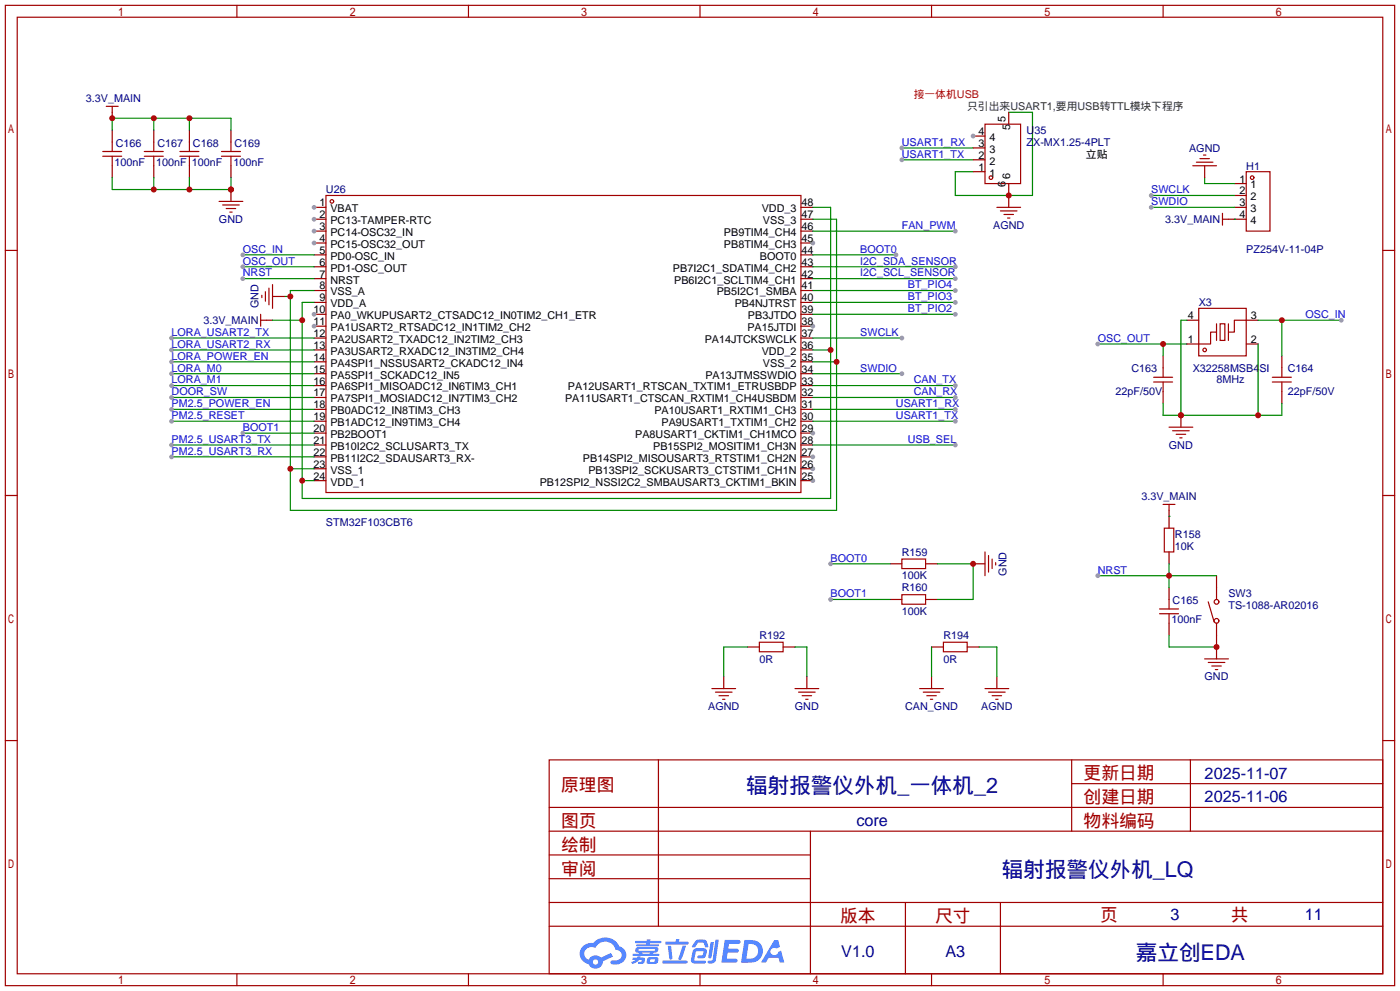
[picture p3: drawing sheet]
<svg xmlns="http://www.w3.org/2000/svg" width="299mm" height="212mm" viewBox="0 0 299 212" stroke-linecap="round" stroke-linejoin="round" font-family="sans-serif">
<g fill="none" stroke="#a10000" stroke-width=".25">
<path d="M1.1 1.1h297.2v209.6h-297.2zM3.7 3.7h292.1v204.5h-292.1zM50.7 1.1v2.6M100.2 1.1v2.6M149.7 1.1v2.6M199.3 1.1v2.6M248.8 1.1v2.6M1.1 53.5h2.6M295.8 53.5h2.5M1.1 105.9h2.6M295.8 105.9h2.5M1.1 158.3h2.6"/>
<path d="M295.8 158.3h2.5M117.5 162.4h178.3v45.8h-178.3zM117.5 177.7h178.3M117.5 172.6h178.3M140.8 162.4v35.6M173.4 177.7v30.5M229.2 162.4v15.3M229.2 167.5h66.6M254.6 162.4v15.3M117.5 182.8h55.9M117.5 198h178.3M117.5 192.9h178.3"/>
<path d="M117.5 187.8h55.9M193.7 192.9v15.3M214 192.9v15.3M50.7 208.2v2.5M100.2 208.2v2.5M149.7 208.2v2.5M199.3 208.2v2.5M248.8 208.2v2.5"/>
</g>
<g fill="#5487ff">
<path d="M155 200.9h2.7a.48 .48 0 0 1 .7 .4 .48 .48 0 0 1-.7 .5h-1.8l-.1 1h1.9a.43 .43 0 0 1 .4 .5 .43 .43 0 0 1-.5 .4l-2-.1-.2 1.3h1.7a.45 .45 0 0 1 .6 .2 .45 .45 0 0 1-.1 .6l-3.3 .1z"/>
<path d="M165.6 201h.8l.4 1.4-.7 .4a.84 .84 0 0 0-1.2 .2 .84 .84 0 0 0 .3 1.2 .84 .84 0 0 0 1.2-.4l.1-.3 .6-.3 .7 2.5h-1l-.3-1h-2.1l-.6 1h-1z"/>
<path d="M152 201.4h.7l-.5 3.2a.36 .36 0 0 1-.4 .3 .36 .36 0 0 1-.3-.4z"/>
<path d="M153 200.9h.8l-.7 4.3a1.13 1.13 0 0 1-1.7 .6l.1-.4 .8-.1 .1-.2z"/>
<path d="M148.7 201.2l.7-.3 1-.1a.77 .77 0 0 1 .8 .6l.3 .9-.1 .2h-.6l-.3-.9-.2-.1h-.9l-.7 1h-.7v-.2z"/>
<path d="M148.3 203l.5-.3h1.7a.81 .81 0 0 1 .7 .5 .81 .81 0 0 1-.1 .9 .81 .81 0 0 1-1 .8h-.6a.32 .32 0 0 1-.3-.4 .32 .32 0 0 1 .3-.3h.8l.2-.9-1.6 .1-.4 1.9h2.2a.32 .32 0 0 1 .3 .4 .32 .32 0 0 1-.4 .3h-2.2l-.5-.4-.1-.5z"/>
<path d="M141.7 205.3h5.1a.33 .33 0 0 1 .3 .4 .33 .33 0 0 1-.4 .3h-4.8l-.2-.2z"/>
<path d="M146 202.1h.7l-.6 2.1a.98 .98 0 0 1-.7 1l-.3-.3z"/>
<path d="M142.8 202.2h.7l.3 2.6a.34 .34 0 0 1-.3 .3 .34 .34 0 0 1-.3-.2z"/>
<path d="M142.4 201.3h2.1l.3-.6h.5l-.1 .6h1.8a.32 .32 0 0 1 .3 .3 .32 .32 0 0 1-.3 .3h-4.5l-.2-.1z"/>
<path d="M135.3 204.7h1l.1-.2h.6l-.1 .2h.9a.82 .82 0 0 1-.6 1.3h-.7v-.4h.7l.1-.4a.68 .68 0 0 0-1 .4l-1.1 .5-.2-.5 1-.4h-.7z"/>
<path d="M135.9 201.1h2.4l.1-.3h.7v.3h2.1l.3 .3-.3 .2h-2.2l-.1 .3h1.9l.2 .2-.2 .2h-4.6l-.1-.4h2.1v-.3h-2.2l-.2-.1z"/>
<path d="M159.2 200.9l-.7 4.9h1.7a2.5 2.5 0 0 0 3-2.5 2.5 2.5 0 0 0-3.1-2.4zM160.1 201.8a1.61 1.61 0 0 1 2.1 1.4 1.61 1.61 0 0 1-1.9 1.7h-.6z"/>
<path d="M136 202.7a.55 .55 0 0 0-.1 .7 .55 .55 0 0 0 .7 .2l.1 .3h-1.4v.4h5.5l.3-.2-.3-.2h-1.1l.1-.3a.7 .7 0 0 0 .9-.2 .7 .7 0 0 0 0-.9h-4.2zM136.6 202.9h3.4l.1 .1-.2 .2h-3.2zM137.4 203.6h1.7l-.2 .3h-1.4z"/>
<path d="M138.5 204.8a1.05 1.05 0 0 0 0 1.2 2.91 2.91 0 0 0 2.1-.2 .98 .98 0 0 0 .1-1.1l-1.7-.1zM139.1 205.1h.8l.1 .3-.2 .2h-.8z"/>
<path d="M124.7 202.2a2.23 2.23 0 0 0-.6 2.3 2.23 2.23 0 0 0 1.8 1.6 1.58 1.58 0 0 0 1.8 1 1.58 1.58 0 0 0 1.2-1.6l2.2-1-.4-.8-2.1 1a1.65 1.65 0 0 0-2.7 .5 1.47 1.47 0 0 1-.7-2.1 1.47 1.47 0 0 1 2.2-.4 2.3 2.3 0 0 1 2.3-1.4 2.3 2.3 0 0 1 2 1.8 1.12 1.12 0 0 1 1.3 1 1.12 1.12 0 0 1-1.1 1.2h-.7a.45 .45 0 0 0-.6 .3 .45 .45 0 0 0 .4 .6 2.21 2.21 0 0 0 2.3-.6 2.21 2.21 0 0 0 .5-2.3 2.13 2.13 0 0 0-1.4-1 3.3 3.3 0 0 0-5.5-.7l-1.2 .1zM126.8 205.7a.6 .6 0 0 1 1.2 0 .6 .6 0 0 1-1.2 0z"/>
</g>
<g fill="none" stroke="#a10000" stroke-width=".25">
<path d="M69.7 41.8h101.6v63.5h-101.6z"/>
<circle cx="71" cy="43.1" r=".38"/>
</g>
<path d="M67.2 44.3h2.5" fill="none" stroke="#870000" stroke-width=".25"/>
<circle cx="67.2" cy="44.3" r=".51" fill="#999"/>
<path d="M67.2 46.9h2.5" fill="none" stroke="#870000" stroke-width=".25"/>
<circle cx="67.2" cy="46.9" r=".51" fill="#999"/>
<path d="M67.2 49.4h2.5" fill="none" stroke="#870000" stroke-width=".25"/>
<circle cx="67.2" cy="49.4" r=".51" fill="#999"/>
<path d="M67.2 51.9h2.5" fill="none" stroke="#870000" stroke-width=".25"/>
<circle cx="67.2" cy="51.9" r=".51" fill="#999"/>
<path d="M67.2 54.5h2.5M67.2 57h2.5M67.2 59.6h2.5M67.2 62.1h2.5M67.2 64.6h2.5M67.2 67.2h2.5" fill="none" stroke="#870000" stroke-width=".25"/>
<circle cx="67.2" cy="67.2" r=".51" fill="#999"/>
<path d="M67.2 69.7h2.5" fill="none" stroke="#870000" stroke-width=".25"/>
<circle cx="67.2" cy="69.7" r=".51" fill="#999"/>
<g fill="none" stroke="#870000" stroke-width=".25">
<path d="M67.2 72.3h2.5M67.2 74.8h2.5M67.2 77.3h2.5M67.2 79.9h2.5M67.2 82.4h2.5M67.2 85h2.5M67.2 87.5h2.5M67.2 90h2.5M67.2 92.6h2.5M67.2 95.1h2.5M67.2 97.7h2.5M67.2 100.2h2.5"/>
<path d="M67.2 102.7h2.5M171.3 102.7h2.6"/>
</g>
<circle cx="173.9" cy="102.7" r=".51" fill="#999"/>
<path d="M171.3 100.2h2.6" fill="none" stroke="#870000" stroke-width=".25"/>
<circle cx="173.9" cy="100.2" r=".51" fill="#999"/>
<path d="M171.3 97.7h2.6" fill="none" stroke="#870000" stroke-width=".25"/>
<circle cx="173.9" cy="97.7" r=".51" fill="#999"/>
<path d="M171.3 95.1h2.6M171.3 92.6h2.6" fill="none" stroke="#870000" stroke-width=".25"/>
<circle cx="173.9" cy="92.6" r=".51" fill="#999"/>
<path d="M171.3 79.9h2.6M171.3 77.3h2.6M171.3 74.8h2.6M171.3 72.3h2.6M171.3 69.7h2.6M171.3 90h2.6M171.3 87.5h2.6M171.3 85h2.6M171.3 82.4h2.6" fill="none" stroke="#870000" stroke-width=".25"/>
<circle cx="173.9" cy="69.7" r=".51" fill="#999"/>
<path d="M171.3 59.6h2.6M171.3 57h2.6M171.3 54.5h2.6M171.3 51.9h2.6M171.3 67.2h2.6M171.3 64.6h2.6M171.3 62.1h2.6" fill="none" stroke="#870000" stroke-width=".25"/>
<circle cx="173.9" cy="51.9" r=".51" fill="#999"/>
<path d="M257.7 35.4v2.6M264 39.2h2.6M171.3 49.4h2.6M171.3 46.9h2.6M171.3 44.3h2.6M264 46.9h2.6M264 44.3h2.6M264 41.8h2.6" fill="none" stroke="#870000" stroke-width=".25"/>
<g fill="none" stroke="#a10000" stroke-width=".25">
<path d="M255.1 35.4h5.1M255.9 34.7h3.6M256.7 33.9h2M257.4 33.1h.5M266.6 36.7h5.1v12.7h-5.1z"/>
<circle cx="267.8" cy="38" r=".38"/>
</g>
<path d="M257.7 38v1.2h6.3M246.3 41.8h17.7" fill="none" stroke="#008700" stroke-width=".25"/>
<circle cx="246.3" cy="41.8" r=".51" fill="#999"/>
<path d="M246.3 44.3h17.7" fill="none" stroke="#008700" stroke-width=".25"/>
<circle cx="246.3" cy="44.3" r=".51" fill="#999"/>
<path d="M262.8 46.9h1.2M248.8 76.1v2.5M248.8 83.7v2.5" fill="none" stroke="#870000" stroke-width=".25"/>
<path d="M261.5 45.6v2.5M261.5 46.9h1.3M248.8 78.6v2M246.8 81.7h4M246.8 80.6h4M248.8 81.7v2" fill="none" stroke="#a10000" stroke-width=".25"/>
<path d="M264 46.9h.1M234.8 73.5h19.1M248.8 73.5v2.6" fill="none" stroke="#008700" stroke-width=".25"/>
<circle cx="248.8" cy="73.5" r=".63" fill="#c00"/>
<circle cx="234.8" cy="73.5" r=".51" fill="#999"/>
<path d="M253.9 73.5h2.5M253.9 68.5h2.5M266.6 73.5h2.5M266.6 68.5h2.5M274.2 76.1v2.5M274.2 83.7v2.5" fill="none" stroke="#870000" stroke-width=".25"/>
<g fill="none" stroke="#a10000" stroke-width=".25">
<path d="M256.4 65.9h10.2v10.2h-10.2zM260.2 71h-1.2v2.5h-2.6M260.2 69.2v3.6M261 69.2h1v3.6h-1zM262.8 69.2v3.6M266.6 68.5h-2.6v2.5h-1.2M274.2 78.6v2M272.2 81.7h4M272.2 80.6h4M274.2 81.7v2"/>
<circle cx="257.7" cy="74.8" r=".38"/>
</g>
<path d="M253.9 68.5h-1.3v20.3M269.1 73.5v15.3M248.8 86.2v2.6h25.4v-2.6" fill="none" stroke="#008700" stroke-width=".25"/>
<g fill="#c00">
<circle cx="252.6" cy="88.8" r=".63"/>
<circle cx="269.1" cy="88.8" r=".63"/>
</g>
<path d="M252.6 88.8v2.5" fill="none" stroke="#870000" stroke-width=".25"/>
<circle cx="252.6" cy="88.8" r=".63" fill="#c00"/>
<g fill="none" stroke="#a10000" stroke-width=".25">
<path d="M250.1 91.3h5M250.8 92.1h3.6M251.6 92.8h2M252.3 93.6h.6M258.4 128.7l1.3 4.3M260.2 125.6v2.5M260.2 133.2v2.6"/>
<circle cx="260.2" cy="132.7" r=".51"/>
<circle cx="260.2" cy="128.7" r=".51"/>
</g>
<path d="M260.2 123.1v2.5M260.2 135.8v2.5" fill="none" stroke="#870000" stroke-width=".25"/>
<path d="M269.1 68.5h17.8M274.2 68.5v7.6" fill="none" stroke="#008700" stroke-width=".25"/>
<circle cx="274.2" cy="68.5" r=".63" fill="#c00"/>
<circle cx="286.9" cy="68.5" r=".51" fill="#999"/>
<path d="M250.1 110.4v2.5M250.1 118v2.5M250.1 125.6v2.5M250.1 133.2v2.6" fill="none" stroke="#870000" stroke-width=".25"/>
<path d="M249 112.9h2.1v5.1h-2.1zM248 131.2h4.1M248 130.2h4.1M250.1 128.1v2.1M250.1 131.2v2" fill="none" stroke="#a10000" stroke-width=".25"/>
<path d="M234.8 123.1h25.4M250.1 120.5v5.1" fill="none" stroke="#008700" stroke-width=".25"/>
<circle cx="250.1" cy="123.1" r=".63" fill="#c00"/>
<circle cx="234.8" cy="123.1" r=".51" fill="#999"/>
<path d="M250.1 135.8v2.5h10.1" fill="none" stroke="#008700" stroke-width=".25"/>
<path d="M260.2 138.3v2.5" fill="none" stroke="#870000" stroke-width=".25"/>
<circle cx="260.2" cy="138.3" r=".63" fill="#c00"/>
<path d="M192.9 119.5h5.1v2h-5.1zM248.8 107.8h2.5M250.1 107.8v1.3M192.9 127.1h5.1v2.1h-5.1zM257.7 140.8h5.1M258.4 141.6h3.6M259.2 142.4h2M260 143.1h.5" fill="none" stroke="#a10000" stroke-width=".25"/>
<path d="M250.1 109.1v1.3M190.4 120.5h2.5M190.4 128.1h2.5M198 120.5h2.5M198 128.1h2.5M208.2 120.5h2.5" fill="none" stroke="#870000" stroke-width=".25"/>
<path d="M250.1 110.4h.1M200.5 120.5h7.7v7.6h-7.7" fill="none" stroke="#008700" stroke-width=".25"/>
<circle cx="208.2" cy="120.5" r=".63" fill="#c00"/>
<path d="M210.7 118v5.1M211.5 118.7v3.6M212.2 119.5v2M213 120.3v.5" fill="none" stroke="#a10000" stroke-width=".25"/>
<path d="M177.7 120.5h12.7" fill="none" stroke="#008700" stroke-width=".25"/>
<circle cx="177.7" cy="120.5" r=".51" fill="#999"/>
<path d="M177.7 128.1h12.7" fill="none" stroke="#008700" stroke-width=".25"/>
<circle cx="177.7" cy="128.1" r=".51" fill="#999"/>
<path d="M173.9 46.9h5v62.2h-116.8v-47h5.1M60.8 63.4h1.3M173.9 77.3h5M62.1 100.2h5.1" fill="none" stroke="#008700" stroke-width=".25"/>
<g fill="#c00">
<circle cx="62.1" cy="100.2" r=".63"/>
<circle cx="62.1" cy="63.4" r=".63"/>
<circle cx="178.9" cy="77.3" r=".63"/>
</g>
<path d="M57 68.5h1.3M58.3 63.4h2.5" fill="none" stroke="#870000" stroke-width=".25"/>
<path d="M55.8 67.2v2.5M55.8 68.5h1.2M56 63.1v.5M56.8 62.4v2M57.5 61.6v3.6M58.3 60.8v5.1" fill="none" stroke="#a10000" stroke-width=".25"/>
<path d="M51.9 59.6h15.3" fill="none" stroke="#008700" stroke-width=".25"/>
<circle cx="51.9" cy="59.6" r=".51" fill="#999"/>
<path d="M51.9 54.5h15.3" fill="none" stroke="#008700" stroke-width=".25"/>
<circle cx="51.9" cy="54.5" r=".51" fill="#999"/>
<path d="M51.9 57h15.3" fill="none" stroke="#008700" stroke-width=".25"/>
<circle cx="51.9" cy="57" r=".51" fill="#999"/>
<path d="M24 27.8v2.6M24 35.4v2.6M32.9 27.8v2.6M32.9 35.4v2.6M40.5 27.8v2.6M40.5 35.4v2.6M49.4 27.8v2.6M49.4 35.4v2.6" fill="none" stroke="#870000" stroke-width=".25"/>
<g fill="none" stroke="#a10000" stroke-width=".25">
<path d="M22 33.4h4M22 32.4h4M24 30.4v2M24 33.4v2M30.9 33.4h4M30.9 32.4h4M32.9 30.4v2M32.9 33.4v2M38.5 33.4h4M38.5 32.4h4M40.5 30.4v2M40.5 33.4v2"/>
<path d="M47.4 33.4h4M47.4 32.4h4M49.4 30.4v2M49.4 33.4v2"/>
</g>
<path d="M24 38v2.5h25.4v-2.5M32.9 38v2.5M40.5 38v2.5" fill="none" stroke="#008700" stroke-width=".25"/>
<g fill="#c00">
<circle cx="40.5" cy="40.5" r=".63"/>
<circle cx="49.4" cy="40.5" r=".63"/>
<circle cx="32.9" cy="40.5" r=".63"/>
</g>
<path d="M49.4 40.5v2.6" fill="none" stroke="#870000" stroke-width=".25"/>
<circle cx="49.4" cy="40.5" r=".63" fill="#c00"/>
<path d="M46.9 43.1h5M47.6 43.8h3.6M48.4 44.6h2M49.1 45.3h.6" fill="none" stroke="#a10000" stroke-width=".25"/>
<path d="M173.9 54.5h17.7" fill="none" stroke="#008700" stroke-width=".25"/>
<circle cx="191.6" cy="54.5" r=".51" fill="#999"/>
<path d="M173.9 72.3h19" fill="none" stroke="#008700" stroke-width=".25"/>
<circle cx="192.9" cy="72.3" r=".51" fill="#999"/>
<path d="M173.9 79.9h19" fill="none" stroke="#008700" stroke-width=".25"/>
<circle cx="192.9" cy="79.9" r=".51" fill="#999"/>
<path d="M51.9 92.6h15.3" fill="none" stroke="#008700" stroke-width=".25"/>
<circle cx="51.9" cy="92.6" r=".51" fill="#999"/>
<path d="M173.9 85h30.4" fill="none" stroke="#008700" stroke-width=".25"/>
<circle cx="204.3" cy="85" r=".51" fill="#999"/>
<path d="M173.9 82.4h30.4" fill="none" stroke="#008700" stroke-width=".25"/>
<circle cx="204.3" cy="82.4" r=".51" fill="#999"/>
<path d="M173.9 57h30.4" fill="none" stroke="#008700" stroke-width=".25"/>
<circle cx="204.3" cy="57" r=".51" fill="#999"/>
<path d="M173.9 59.6h30.4" fill="none" stroke="#008700" stroke-width=".25"/>
<circle cx="204.3" cy="59.6" r=".51" fill="#999"/>
<path d="M24 24v1.3" fill="none" stroke="#870000" stroke-width=".25"/>
<path d="M22.7 22.7h2.6M24 22.7v1.3" fill="none" stroke="#a10000" stroke-width=".25"/>
<path d="M24 27.8v-2.5h25.4v2.5M32.9 25.3v2.5M40.5 25.3v2.5" fill="none" stroke="#008700" stroke-width=".25"/>
<g fill="#c00">
<circle cx="40.5" cy="25.3" r=".63"/>
<circle cx="32.9" cy="25.3" r=".63"/>
<circle cx="24" cy="25.3" r=".63"/>
</g>
<path d="M173.9 44.3h3.8v62.3h-113.1v-42h2.6M58.3 68.5h6.3M173.9 74.8h3.8M64.6 102.7h2.6" fill="none" stroke="#008700" stroke-width=".25"/>
<g fill="#c00">
<circle cx="64.6" cy="102.7" r=".63"/>
<circle cx="64.6" cy="68.5" r=".63"/>
<circle cx="177.7" cy="74.8" r=".63"/>
</g>
<path d="M36.7 72.3h30.5" fill="none" stroke="#008700" stroke-width=".25"/>
<circle cx="36.7" cy="72.3" r=".51" fill="#999"/>
<path d="M36.7 74.8h30.5" fill="none" stroke="#008700" stroke-width=".25"/>
<circle cx="36.7" cy="74.8" r=".51" fill="#999"/>
<path d="M36.7 95.1h30.5" fill="none" stroke="#008700" stroke-width=".25"/>
<circle cx="36.7" cy="95.1" r=".51" fill="#999"/>
<path d="M36.7 97.7h30.5" fill="none" stroke="#008700" stroke-width=".25"/>
<circle cx="36.7" cy="97.7" r=".51" fill="#999"/>
<path d="M173.9 87.5h30.4" fill="none" stroke="#008700" stroke-width=".25"/>
<circle cx="204.3" cy="87.5" r=".51" fill="#999"/>
<path d="M173.9 90h30.4" fill="none" stroke="#008700" stroke-width=".25"/>
<circle cx="204.3" cy="90" r=".51" fill="#999"/>
<path d="M36.7 87.5h30.5" fill="none" stroke="#008700" stroke-width=".25"/>
<circle cx="36.7" cy="87.5" r=".51" fill="#999"/>
<path d="M36.7 90h30.5" fill="none" stroke="#008700" stroke-width=".25"/>
<circle cx="36.7" cy="90" r=".51" fill="#999"/>
<path d="M36.7 77.3h30.5" fill="none" stroke="#008700" stroke-width=".25"/>
<circle cx="36.7" cy="77.3" r=".51" fill="#999"/>
<path d="M192.9 31.6h15.3" fill="none" stroke="#008700" stroke-width=".25"/>
<circle cx="192.9" cy="31.6" r=".51" fill="#999"/>
<path d="M192.9 34.2h15.3" fill="none" stroke="#008700" stroke-width=".25"/>
<circle cx="192.9" cy="34.2" r=".51" fill="#999"/>
<path d="M215.8 24h5.1v17.8h-16.6v-5.1h3.9M36.7 85h30.5" fill="none" stroke="#008700" stroke-width=".25"/>
<path d="M215.8 41.8v2.5" fill="none" stroke="#870000" stroke-width=".25"/>
<path d="M213.2 44.3h5.1M214 45.1h3.6M214.8 45.8h2M215.5 46.6h.5" fill="none" stroke="#a10000" stroke-width=".25"/>
<circle cx="36.7" cy="85" r=".51" fill="#999"/>
<path d="M36.7 82.4h30.5" fill="none" stroke="#008700" stroke-width=".25"/>
<circle cx="36.7" cy="82.4" r=".51" fill="#999"/>
<path d="M36.7 79.9h30.5" fill="none" stroke="#008700" stroke-width=".25"/>
<circle cx="36.7" cy="79.9" r=".51" fill="#999"/>
<path d="M173.9 49.4h30.4" fill="none" stroke="#008700" stroke-width=".25"/>
<circle cx="204.3" cy="49.4" r=".51" fill="#999"/>
<g fill="none" stroke="#a10000" stroke-width=".25">
<path d="M210.7 26.5h7.6v12.7h-7.6zM162.4 137.3h5.1v2h-5.1zM201.8 137.3h5.1v2h-5.1zM152.3 147.2h5.1M153 148h3.6M153.8 148.7h2M154.6 149.5h.5M170.1 147.2h5M170.8 148h3.6M171.6 148.7h2M172.3 149.5h.5M196.7 147.2h5.1"/>
<path d="M197.5 148h3.5M198.2 148.7h2.1M199 149.5h.5M210.7 147.2h5.1M211.5 148h3.5M212.2 148.7h2M213 149.5h.5"/>
<circle cx="212" cy="38" r=".38"/>
</g>
<path d="M208.2 36.7h2.5M208.2 34.2h2.5M208.2 31.6h2.5M208.2 29.1h2.5M159.9 138.3h2.5M167.5 138.3h2.6M199.3 138.3h2.5M206.9 138.3h2.5M154.8 144.7v2.5M172.6 144.7v2.5M199.3 144.7v2.5M213.2 144.7v2.5" fill="none" stroke="#870000" stroke-width=".25"/>
<path d="M159.9 138.3h-5.1v6.4M170.1 138.3h2.5v6.4M199.3 138.3v6.4M209.4 138.3h3.8v6.4" fill="none" stroke="#008700" stroke-width=".25"/>
<circle cx="208.2" cy="29.1" r=".51" fill="#999"/>
<path d="M215.8 24v2.5M215.8 39.2v2.6" fill="none" stroke="#870000" stroke-width=".25"/>
<circle cx="215.8" cy="41.8" r=".63" fill="#c00"/>
<path d="M173.9 95.1h30.4" fill="none" stroke="#008700" stroke-width=".25"/>
<circle cx="204.3" cy="95.1" r=".51" fill="#999"/>
<path d="M173.9 62.1h30.4" fill="none" stroke="#008700" stroke-width=".25"/>
<circle cx="204.3" cy="62.1" r=".51" fill="#999"/>
<path d="M173.9 64.6h30.4" fill="none" stroke="#008700" stroke-width=".25"/>
<circle cx="204.3" cy="64.6" r=".51" fill="#999"/>
<path d="M173.9 67.2h30.4" fill="none" stroke="#008700" stroke-width=".25"/>
<circle cx="204.3" cy="67.2" r=".51" fill="#999"/>
<g font-size="4.6" fill="#000080">
<text x="159.6" y="169.6">辐射报警仪外机_一体机_2</text>
<text x="214.3" y="187.4">辐射报警仪外机_LQ</text>
<text x="243" y="205.2">嘉立创EDA</text>
</g>
<g font-size="3.8" fill="#a00000">
<text x="231.8" y="166.6">更新日期</text>
<text x="120" y="169.2">原理图</text>
<text x="231.8" y="171.7">创建日期</text>
<text x="120" y="176.8">图页</text>
<text x="231.8" y="176.8">物料编码</text>
<text x="120" y="181.9">绘制</text>
<text x="120" y="186.9">审阅</text>
<text x="179.7" y="197.1">版本</text>
<text x="200" y="197.1">尺寸</text>
<text x="235.3" y="196.8">页</text>
<text x="263.3" y="196.8">共</text>
</g>
<g font-size="3.5" fill="#000080">
<text x="257.7" y="166.4">2025-11-07</text>
<text x="257.7" y="171.5">2025-11-06</text>
<text x="183.2" y="176.6">core</text>
<text x="250.4" y="196.6">3</text>
<text x="279.1" y="196.6">11</text>
<text x="180" y="204.5">V1.0</text>
<text x="202.2" y="204.5">A3</text>
</g>
<g font-size="2.3" fill="#000080">
<text x="18.4" y="21.8">3.3V_MAIN</text>
<text x="219.6" y="28.6">U35</text>
<text x="24.5" y="35.5">100nF</text>
<text x="24.8" y="31.4">C166</text>
<text x="33.4" y="35.5">100nF</text>
<text x="33.7" y="31.4">C167</text>
<text x="41" y="35.5">100nF</text>
<text x="41.3" y="31.4">C168</text>
<text x="49.9" y="35.5">100nF</text>
<text x="50.2" y="31.4">C169</text>
<text x="219.6" y="31.2">ZX-MX1.25-4PLT</text>
<text x="254.3" y="32.4">AGND</text>
<text x="69.7" y="41.3">U26</text>
<text x="266.6" y="36.2">H1</text>
<text x="46.8" y="47.7">GND</text>
<text x="249.2" y="47.7">3.3V_MAIN</text>
<text x="212.4" y="48.9">AGND</text>
<text x="266.6" y="54">PZ254V-11-04P</text>
<text x="55.3" y="65.9" transform="rotate(-90 55.3 65.9)">GND</text>
<text x="256.4" y="65.5">X3</text>
<text x="43.5" y="69.3">3.3V_MAIN</text>
<text x="242" y="79.4">C163</text>
<text x="255.1" y="79.4">X32258MSB4SI</text>
<text x="260.2" y="82">8MHz</text>
<text x="275.5" y="79.4">C164</text>
<text x="238.6" y="84.5">22pF/50V</text>
<text x="275.5" y="84.5">22pF/50V</text>
<text x="250" y="95.9">GND</text>
<text x="244.2" y="106.9">3.3V_MAIN</text>
<text x="69.7" y="112.4">STM32F103CBT6</text>
<text x="192.9" y="118.8">R159</text>
<text x="251.3" y="115">R158</text>
<text x="251.3" y="117.5">10K</text>
<text x="192.9" y="123.9">100K</text>
<text x="215.3" y="123.1" transform="rotate(-90 215.3 123.1)">GND</text>
<text x="192.9" y="126.4">R160</text>
<text x="192.9" y="131.5">100K</text>
<text x="250.8" y="129.2">C165</text>
<text x="262.8" y="127.7">SW3</text>
<text x="262.8" y="130.2">TS-1088-AR02016</text>
<text x="162.4" y="136.6">R192</text>
<text x="201.8" y="136.6">R194</text>
<text x="250.6" y="133.3">100nF</text>
<text x="162.4" y="141.7">0R</text>
<text x="201.8" y="141.7">0R</text>
<text x="257.7" y="145.5">GND</text>
<text x="151.5" y="151.8">AGND</text>
<text x="170" y="151.8">GND</text>
<text x="193.6" y="151.8">CAN_GND</text>
<text x="209.9" y="151.8">AGND</text>
</g>
<text font-size="2.3" fill="#f00" x="195.5" y="21">接一体机USB</text>
<text font-size="2.3" fill="#333" x="206.9" y="23.5">只引出来USART1,要用USB转TTL模块下程序</text>
<g font-size="2.3">
<text x="209.3" y="28.9">4</text>
<text x="215.1" y="26.1" transform="rotate(-90 215.1 26.1)">5</text>
<text x="216.1" y="27.8" transform="rotate(-90 216.1 27.8)">5</text>
<text x="209.3" y="33.9">2</text>
<text x="209.3" y="31.4">3</text>
<text x="211.6" y="35.2">2</text>
<text x="211.6" y="32.7">3</text>
<text x="211.6" y="30.1">4</text>
<text x="232.3" y="33.7">立贴</text>
<text x="209.3" y="36.5">1</text>
<text x="211.6" y="37.7">1</text>
<text x="215.1" y="40" transform="rotate(-90 215.1 40)">6</text>
<text x="216.1" y="38.2" transform="rotate(-90 216.1 38.2)">6</text>
<text x="265.2" y="39">1</text>
<text x="265.2" y="41.6">2</text>
<text x="267.5" y="40.3">1</text>
<text x="68.3" y="44.1">1</text>
<text x="68.3" y="46.6">2</text>
<text x="70.7" y="45.4">VBAT</text>
<text x="70.7" y="47.9">PC13-TAMPER-RTC</text>
<text x="162.9" y="45.4">VDD_3</text>
<text x="163.2" y="47.9">VSS_3</text>
<text x="171.4" y="46.6">47</text>
<text x="171.4" y="44.1">48</text>
<text x="265.2" y="44.1">3</text>
<text x="265.2" y="46.6">4</text>
<text x="267.5" y="42.8">2</text>
<text x="267.5" y="45.4">3</text>
<text x="267.5" y="47.9">4</text>
<text x="68.3" y="49.2">3</text>
<text x="68.3" y="51.7">4</text>
<text x="70.7" y="50.4">PC14-OSC32_IN</text>
<text x="70.7" y="53">PC15-OSC32_OUT</text>
<text x="154.9" y="53">PB8TIM4_CH3</text>
<text x="154.9" y="50.4">PB9TIM4_CH4</text>
<text x="171.4" y="51.7">45</text>
<text x="171.4" y="49.2">46</text>
<text x="68.3" y="54.3">5</text>
<text x="68.3" y="56.8">6</text>
<text x="68.3" y="59.3">7</text>
<text x="70.7" y="55.5">PD0-OSC_IN</text>
<text x="70.7" y="58.1">PD1-OSC_OUT</text>
<text x="143.9" y="58.1">PB7I2C1_SDATIM4_CH2</text>
<text x="162.6" y="55.5">BOOT0</text>
<text x="171.4" y="59.3">42</text>
<text x="171.4" y="56.8">43</text>
<text x="171.4" y="54.3">44</text>
<text x="68.3" y="61.9">8</text>
<text x="68.3" y="64.4">9</text>
<text x="70.7" y="60.6">NRST</text>
<text x="70.7" y="63.1">VSS_A</text>
<text x="70.7" y="65.7">VDD_A</text>
<text x="144.2" y="60.6">PB6I2C1_SCLTIM4_CH1</text>
<text x="153.3" y="63.1">PB5I2C1_SMBA</text>
<text x="157.2" y="65.7">PB4NJTRST</text>
<text x="171.4" y="64.4">40</text>
<text x="171.4" y="61.9">41</text>
<text x="67" y="67">10</text>
<text x="67" y="69.5">11</text>
<text x="70.7" y="68.2">PA0_WKUPUSART2_CTSADC12_IN0TIM2_CH1_ETR</text>
<text x="70.7" y="70.8">PA1USART2_RTSADC12_IN1TIM2_CH2</text>
<text x="159.9" y="70.8">PA15JTDI</text>
<text x="160" y="68.2">PB3JTDO</text>
<text x="171.4" y="69.5">38</text>
<text x="171.4" y="67">39</text>
<text x="254.1" y="68.2">4</text>
<text x="267.6" y="68.2">3</text>
<text x="67" y="72">12</text>
<text x="67" y="74.6">13</text>
<text x="67" y="77.1">14</text>
<text x="70.7" y="73.3">PA2USART2_TXADC12_IN2TIM2_CH3</text>
<text x="70.7" y="75.8">PA3USART2_RXADC12_IN3TIM2_CH4</text>
<text x="150.8" y="73.3">PA14JTCKSWCLK</text>
<text x="162.9" y="75.8">VDD_2</text>
<text x="171.4" y="77.1">35</text>
<text x="171.4" y="74.6">36</text>
<text x="171.4" y="72">37</text>
<text x="254.1" y="73.3">1</text>
<text x="267.6" y="73.3">2</text>
<text x="67" y="79.7">15</text>
<text x="67" y="82.2">16</text>
<text x="70.7" y="78.4">PA4SPI1_NSSUSART2_CKADC12_IN4</text>
<text x="70.7" y="80.9">PA5SPI1_SCKADC12_IN5</text>
<text x="70.7" y="83.5">PA6SPI1_MISOADC12_IN6TIM3_CH1</text>
<text x="121.5" y="83.5">PA12USART1_RTSCAN_TXTIM1_ETRUSBDP</text>
<text x="150.9" y="80.9">PA13JTMSSWDIO</text>
<text x="163.2" y="78.4">VSS_2</text>
<text x="171.4" y="82.2">33</text>
<text x="171.4" y="79.7">34</text>
<text x="67" y="84.7">17</text>
<text x="67" y="87.3">18</text>
<text x="67" y="89.8">19</text>
<text x="70.7" y="86">PA7SPI1_MOSIADC12_IN7TIM3_CH2</text>
<text x="70.7" y="88.5">PB0ADC12_IN8TIM3_CH3</text>
<text x="120.9" y="86">PA11USART1_CTSCAN_RXTIM1_CH4USBDM</text>
<text x="140" y="88.5">PA10USART1_RXTIM1_CH3</text>
<text x="171.4" y="89.8">30</text>
<text x="171.4" y="87.3">31</text>
<text x="171.4" y="84.7">32</text>
<text x="67" y="92.4">20</text>
<text x="67" y="94.9">21</text>
<text x="70.7" y="91.1">PB1ADC12_IN9TIM3_CH4</text>
<text x="70.7" y="93.6">PB2BOOT1</text>
<text x="135.9" y="93.6">PA8USART1_CKTIM1_CH1MCO</text>
<text x="141.5" y="91.1">PA9USART1_TXTIM1_CH2</text>
<text x="171.4" y="94.9">28</text>
<text x="171.4" y="92.4">29</text>
<text x="67" y="97.4">22</text>
<text x="67" y="100">23</text>
<text x="70.7" y="96.2">PB10I2C2_SCLUSART3_TX</text>
<text x="70.7" y="98.7">PB11I2C2_SDAUSART3_RX-</text>
<text x="70.7" y="101.2">VSS_1</text>
<text x="124.7" y="98.7">PB14SPI2_MISOUSART3_RTSTIM1_CH2N</text>
<text x="125.9" y="101.2">PB13SPI2_SCKUSART3_CTSTIM1_CH1N</text>
<text x="139.7" y="96.2">PB15SPI2_MOSITIM1_CH3N</text>
<text x="171.4" y="100">26</text>
<text x="171.4" y="97.4">27</text>
<text x="67" y="102.5">24</text>
<text x="70.7" y="103.8">VDD_1</text>
<text x="115.5" y="103.8">PB12SPI2_NSSI2C2_SMBAUSART3_CKTIM1_BKIN</text>
<text x="171.4" y="102.5">25</text>
</g>
<g font-size="2.3" fill="#00f">
<text x="192.9" y="31.2">USART1_RX</text>
<text x="192.9" y="33.7">USART1_TX</text>
<text x="246.3" y="41.3">SWCLK</text>
<text x="246.3" y="43.9">SWDIO</text>
<text x="192.9" y="48.9">FAN_PWM</text>
<text x="51.9" y="59.1">NRST</text>
<text x="51.9" y="54">OSC_IN</text>
<text x="51.9" y="56.6">OSC_OUT</text>
<text x="184" y="54">BOOT0</text>
<text x="184" y="56.6">I2C_SDA_SENSOR</text>
<text x="184" y="59.1">I2C_SCL_SENSOR</text>
<text x="194.2" y="61.6">BT_PIO4</text>
<text x="194.2" y="64.2">BT_PIO3</text>
<text x="36.7" y="71.8">LORA_USART2_TX</text>
<text x="184" y="71.8">SWCLK</text>
<text x="194.2" y="66.7">BT_PIO2</text>
<text x="279.3" y="68">OSC_IN</text>
<text x="36.7" y="74.3">LORA_USART2_RX</text>
<text x="36.7" y="76.9">LORA_POWER_EN</text>
<text x="234.8" y="73.1">OSC_OUT</text>
<text x="36.7" y="82">LORA_M1</text>
<text x="36.7" y="79.4">LORA_M0</text>
<text x="184" y="79.4">SWDIO</text>
<text x="195.5" y="82">CAN_TX</text>
<text x="36.7" y="87">PM2.5_POWER_EN</text>
<text x="36.7" y="89.6">PM2.5_RESET</text>
<text x="36.7" y="84.5">DOOR_SW</text>
<text x="191.6" y="87">USART1_RX</text>
<text x="191.6" y="89.6">USART1_TX</text>
<text x="195.5" y="84.5">CAN_RX</text>
<text x="36.7" y="94.7">PM2.5_USART3_TX</text>
<text x="51.9" y="92.1">BOOT1</text>
<text x="194.2" y="94.7">USB_SEL</text>
<text x="36.7" y="97.2">PM2.5_USART3_RX</text>
<text x="177.7" y="120.1">BOOT0</text>
<text x="234.8" y="122.6">NRST</text>
<text x="177.7" y="127.7">BOOT1</text>
</g>
</svg>
